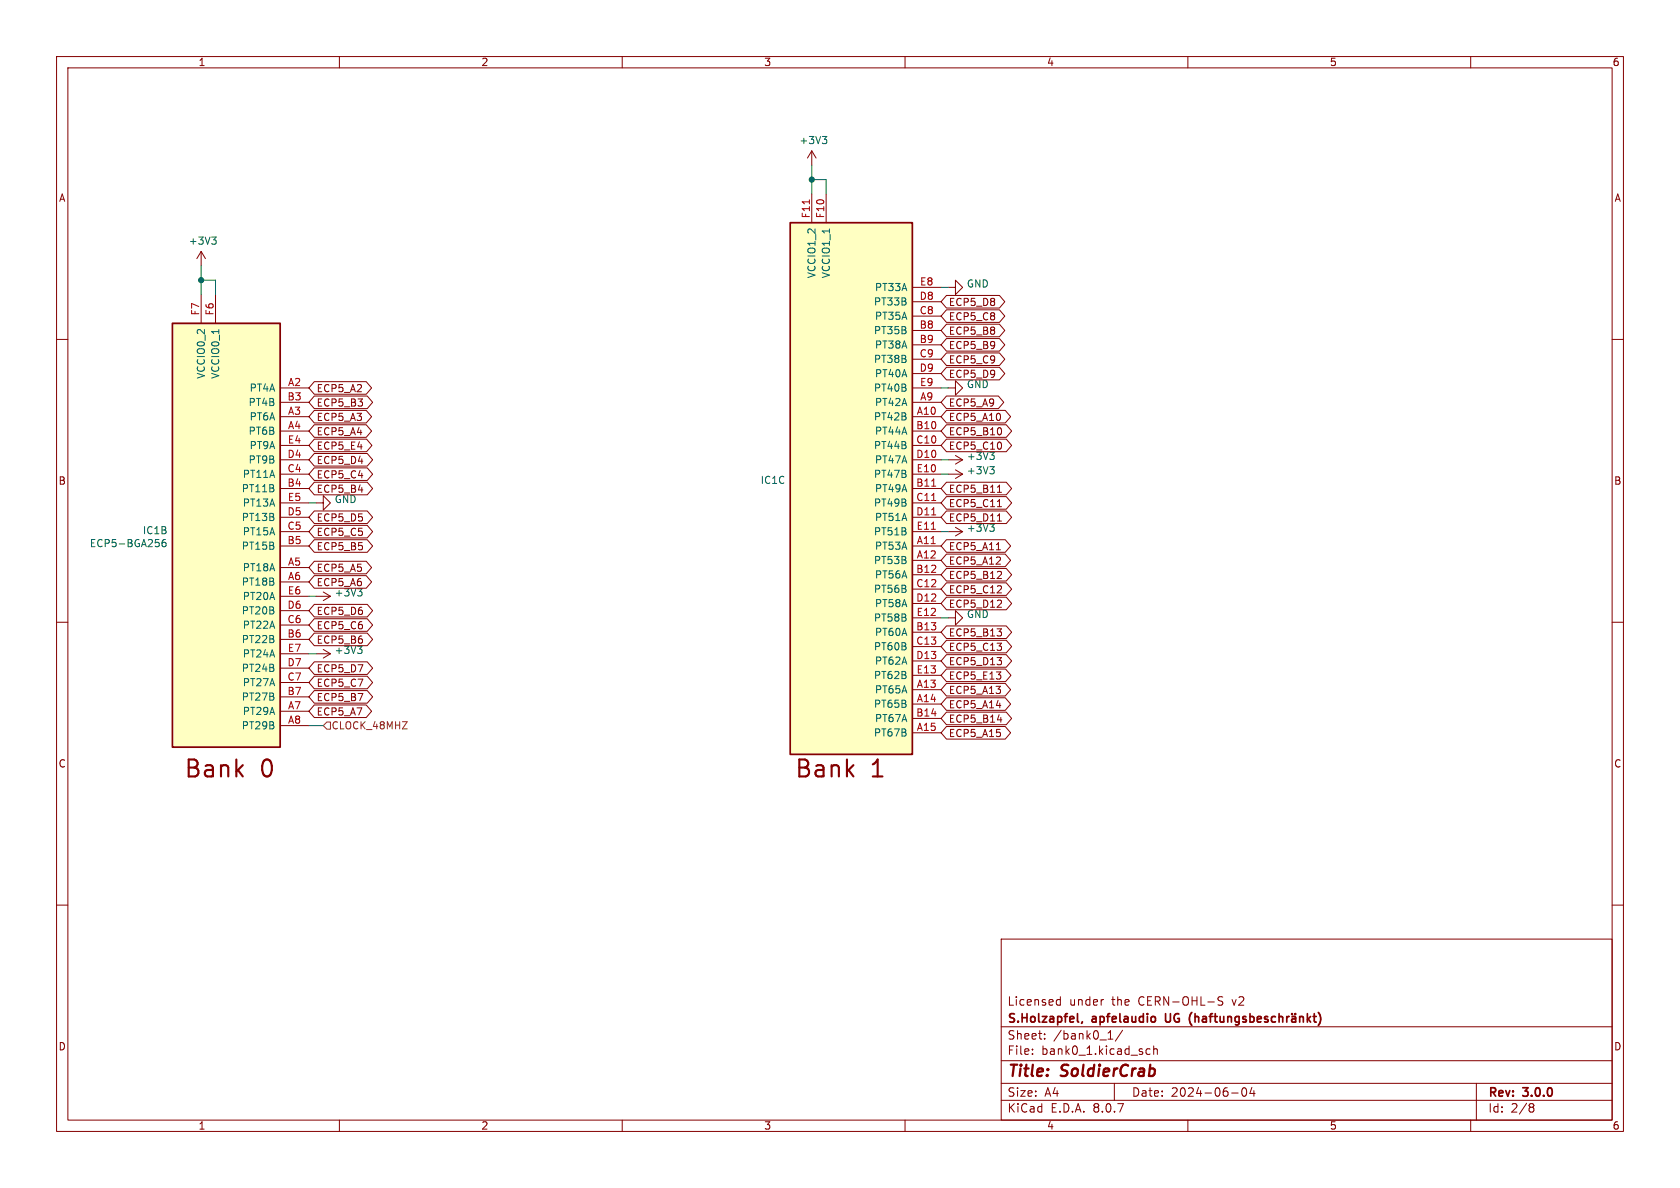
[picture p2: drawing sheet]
<svg xmlns="http://www.w3.org/2000/svg" width="297mm" height="210mm" viewBox="0 0 297 210" stroke-linecap="round" stroke-linejoin="round" font-family="sans-serif">
<g fill="none" stroke="#840000" stroke-width=".18">
<path d="M10 10h277v190h-277zM12 12h273v186h-273zM60 10v2M110 10v2M160 10v2M210 10v2M260 10v2M143.5 26.7l-.8 1.2M143.5 26.7v2.5M143.5 26.7l.8 1.2M10 60h2M285 60h2"/>
<path d="M10 110h2M285 110h2M10 160h2M177 166h108v32h-108zM186.9 177.6h.6M186.9 176.8h.6M187.5 176.2v1.5M195 176.7h.1M216.2 176.3l-.6-.1-.2 .1v.5l.6 .3 .2 .3-.3 .3-.6-.1M285 160h2M60 198v2M110 198v2"/>
<path d="M160 198v2M177 194.5h108M177 191.5h108M177 187.5h108M177 181.5h108M182.5 186.3v.1M182.5 185.5v.1M184.7 183.6v.1M184.7 182.8v.1M195.9 183.7h.8M196 182.6l.3-.4v1.5M197 191.5v3"/>
<path d="M198.5 182.1l-1.3 2M203.3 185.5l-.4-.1-.3 .3v.4l.1 .2h.6M204 185.5l.2-.1 .3 .1 .1 .9M204 184.9v1.5M210 198v2M217.7 193.2h1.2M219.7 192.4l.2-.1a.81 .81 0 0 1 .6 .6 .81 .81 0 0 1-.3 .8l-.2 .1a.81 .81 0 0 1-.3-1.4zM221.3 192.2l-.3 1.1h.9M221.7 192.8v1M260 198v2M261 191.5v6.5M270.6 195.1l.4 .1 .2 .2-.3 .3"/>
<path d="M270.6 195.7h.3M270.9 195.7l.2 .2 .1 .4-.2 .2-.4 .1"/>
</g>
<g fill="none" stroke="#840000" stroke-width=".3">
<path d="M190.5 179.2v1.3l.2 .2M206.1 179.2v1.3M210.7 179l-.3 .4M211.3 179.2v1.5M211.3 179.8l.2-.1 .3 .1 .1 .9M212.6 179.8h.6l.1 .9M213.8 179.7h.5M214.3 179.2l-.3 .2v1.3M214.6 179.7h.6M214.8 179.2v1.3l.4 .2M215.7 179.7l.1 .9 .3 .1 .2-.2M216.3 179.7v1"/>
<path d="M217.1 179.8l.2-.1 .3 .1 .1 .9M217.1 179.7v1M219.1 179.8l-.5-.1-.3 .3v.4l.2 .2h.6M219.1 179.7v1.2l-.3 .3-.4-.1M220.3 179.8l-.4-.1-.2 .2 .1 .2 .5 .2v.3h-.6M221 179.8l.4-.1 .3 .3v.4l-.1 .2h-.6M221 179.2v1.5M224.1 179.8l-.3-.1-.2 .2v.2l.5 .2v.3h-.5M225.5 179.8l-.4-.1-.3 .3v.4l.1 .2h.6M226.1 179.8l.2-.1 .4 .1 .1 .9M226.1 179.2v1.5M227.5 179.7v1"/>
<path d="M227.9 179.7l-.3 .1-.1 .2M228.4 179.8h.6l.1 .9M228.4 179.2v.1M229 179.2v.1M229.8 179.8l.2-.1 .3 .1 .1 .9M229.8 179.7v1M231.1 179.2v1.5M231.7 179.7l-.6 .6M232.1 179.7h.6M232.3 179.2v1.3l.4 .2M233.1 179a1.72 1.72 0 0 1 0 2.3M191.3 180.6l-.1 .3"/>
<path d="M210.4 180.8l.3 .5M213.3 180l-.5 .1a.29 .29 0 0 0-.3 .3 .29 .29 0 0 0 .3 .3l.5-.1M222.3 180.2l.7-.2-.1-.2-.4-.1-.2 .2v.7h.6M229.1 180l-.5 .1a.29 .29 0 0 0-.3 .3 .29 .29 0 0 0 .3 .3l.5-.1M231.3 180.1l.4 .6"/>
</g>
<path d="M145.4 24.1h.8l-.5 .5M145.9 24.6l.3 .3v.3l-.3 .2" fill="none" stroke="#006464" stroke-width=".18"/>
<path d="M30.5 57.2h19v74.9h-19z" fill="#ffffc2"/>
<path d="M30.5 57.2h19v74.9h-19z" fill="none" stroke="#840000" stroke-width=".3"/>
<g fill="none" stroke="#840000" stroke-width=".18">
<path d="M35.6 52.1v5.1M38.1 52.1v5.1M49.5 68.6h5.1M49.5 73.7h5.1M49.5 76.2h5.1M49.5 71.1h5.1M49.5 78.7h5.1M49.5 86.4h5.1M49.5 96.5h5.1M49.5 83.8h5.1M49.5 94h5.1M49.5 81.3h5.1"/>
<path d="M49.5 91.4h5.1M49.5 88.9h5.1M49.5 100.3h5.1M49.5 102.9h5.1M49.5 113h5.1M49.5 110.5h5.1M49.5 108h5.1M49.5 118.1h5.1M49.5 105.4h5.1M49.5 115.6h5.1M55.9 105.4h2.5M57.1 104.6l1.3 .8"/>
<path d="M58.4 105.4l-1.3 .8M49.5 125.7h5.1M49.5 128.3h5.1M49.5 123.2h5.1M49.5 120.7h5.1"/>
</g>
<path d="M29.2 95.4h-.3a.86 .86 0 0 0 0 1.2l.4-.1 .1-.4-.3-.2h-.2l-.3 .2M63.9 104.6l.1 .5-.2 .3" fill="none" stroke="#006464" stroke-width=".18"/>
<path d="M139.7 39.4h21.6v94h-21.6z" fill="#ffffc2"/>
<path d="M139.7 39.4h21.6v94h-21.6z" fill="none" stroke="#840000" stroke-width=".3"/>
<g fill="none" stroke="#840000" stroke-width=".18">
<path d="M143.5 34.3v5.1M146 34.3v5.1M35.6 44.5l-.8 1.2M35.6 44.5v2.5M35.6 44.5l.7 1.2M161.3 58.4h5.1M161.3 55.9h5.1M161.3 53.3h5.1M161.3 50.8h5.1M167.3 59.8h9.4l.9 1.2-.9 1.1h-9.4l-.9-1.1zM167.3 57.3h9.4l.9 1.1-.9 1.1h-9.4l-.9-1.1zM167.3 54.8h9.4l.9 1.1-.9 1.1h-9.4l-.9-1.1z"/>
<path d="M167.3 52.2h9.4l.9 1.1-.9 1.2h-9.4l-.9-1.2zM167.6 50.8h1.3v-1.3l1.3 1.3-1.3 1.3v-1.3M55.6 67.5h9.1l1 1.1-1 1.1h-9.1l-1-1.1zM55.6 77.6h9.2l1 1.1-1 1.2h-9.2l-1-1.2zM55.6 75.1h9.1l1 1.1-1 1.1h-9.1l-1-1.1zM55.6 70h9.3l1 1.1-1 1.1h-9.3l-1-1.1zM55.6 72.5h9.1l1 1.2-1 1.1h-9.1l-1-1.1zM161.3 73.7h5.1M161.3 71.1h5.1M161.3 76.2h5.1M161.3 61h5.1M161.3 78.7h5.1"/>
<path d="M161.3 63.5h5.1M161.3 66h5.1M161.3 68.6h5.1M167.3 72.5h10.4l1 1.2-1 1.1h-10.4l-.9-1.1zM167.3 62.4h9.4l.9 1.1-.9 1.1h-9.4l-.9-1.1zM167.3 64.9h9.4l.9 1.1-.9 1.2h-9.4l-.9-1.2zM167.3 75.1h10.6l.9 1.1-.9 1.1h-10.6l-.9-1.1zM167.3 70h9.2l1 1.1-1 1.1h-9.2l-.9-1.1zM167.3 77.6h10.6l.9 1.1-.9 1.2h-10.6l-.9-1.2zM167.6 68.6h1.3v-1.3l1.3 1.3-1.3 1.3v-1.3M176.9 75.7l.2 .4-.2 .6M177 78.4v.8"/>
<path d="M55.6 80.2h9.3l1 1.1-1 1.1h-9.3l-1-1.1zM55.6 99.2h9.1l1 1.1-1 1.1h-9.1l-1-1.1zM55.6 95.4h9.3l1 1.1-1 1.1h-9.3l-1-1.1zM55.6 92.9h9.3l1 1.1-1 1.1h-9.3l-1-1.1zM55.6 90.3h9.3l1 1.1-1 1.2h-9.3l-1-1.2zM55.6 82.7h9.3l1 1.1-1 1.1h-9.3l-1-1.1zM55.6 85.2h9.3l1 1.2-1 1.1h-9.3l-1-1.1zM55.9 88.9h1.2v-1.3l1.3 1.3-1.3 1.3v-1.3M161.3 96.5h5.1M161.3 99.1h5.1M161.3 86.4h5.1M161.3 88.9h5.1"/>
<path d="M161.3 81.3h5.1M161.3 91.4h5.1M161.3 83.8h5.1M161.3 94h5.1M167.3 90.3h10.6l.9 1.1-.9 1.2h-10.6l-.9-1.2zM167.3 85.2h10.6l.9 1.2-.9 1.1h-10.6l-.9-1.1zM167.3 87.8h10.6l.9 1.1-.9 1.1h-10.6l-.9-1.1zM167.3 97.9h10.4l1 1.2-1 1.1h-10.4l-.9-1.1zM167.3 95.4h10.4l1 1.1-1 1.1h-10.4l-.9-1.1zM167.6 81.3h2.6M167.6 83.8h2.6M167.6 94h2.6"/>
<path d="M168.9 83.1l1.3 .7M168.9 93.2l1.3 .8M168.9 80.5l1.3 .8M170.2 83.8l-1.3 .8M170.2 94l-1.3 .7M170.2 81.3l-1.3 .7M176.1 97.2h.8M176.3 92.1h.8M176.3 87h.8M176.3 89.6h.8M176.6 85.9l.1-.1v1.2M55.6 111.9h9.3l1 1.1-1 1.1h-9.3l-1-1.1z"/>
<path d="M55.6 109.4h9.3l1 1.1-1 1.1h-9.3l-1-1.1zM55.6 117h9.3l1 1.1-1 1.1h-9.3l-1-1.1zM55.6 101.8h9.1l1 1.1-1 1.1h-9.1l-1-1.1zM55.6 119.5h9.3l1 1.2-1 1.1h-9.3l-1-1.1zM55.6 106.8h9.3l1 1.2-1 1.1h-9.3l-1-1.1zM55.9 115.6h2.5M57.1 114.8l1.3 .8M58.4 115.6l-1.3 .7M161.3 101.6h5.1M161.3 111.8h5.1M161.3 104.1h5.1M161.3 114.3h5.1"/>
<path d="M161.3 106.7h5.1M161.3 116.8h5.1M161.3 109.2h5.1M161.3 119.4h5.1M167.3 105.6h10.6l.9 1.1-.9 1.1h-10.6l-.9-1.1zM167.3 113.2h10.6l.9 1.1-.9 1.1h-10.6l-.9-1.1zM167.3 110.6h10.6l.9 1.2-.9 1.1h-10.6l-.9-1.1zM167.3 115.7h10.6l.9 1.1-.9 1.2h-10.6l-.9-1.2zM167.3 118.3h10.5l.9 1.1-.9 1.1h-10.5l-.9-1.1zM167.3 103h10.6l.9 1.1-.9 1.2h-10.6l-.9-1.2zM167.3 100.5h10.6l.9 1.1-.9 1.1h-10.6l-.9-1.1zM167.6 109.2h1.3v-1.2l1.3 1.2-1.3 1.3v-1.3"/>
<path d="M176.3 107.4h.8M176.3 113.7h.8l-.5 .5M176.3 111.2h.8l-.5 .4M176.3 116.2h.8l-.5 .5M176.3 104.8h.8M176.8 101l.3 .2-.1 .3-.7 .8h.8M176.9 111.7l.2 .2-.2 .5M177 106.2v.4M177 103.7v.4M177 114.3v.5M177 116.8v.6M55.6 122.1h9.3l1 1.1-1 1.1h-9.3l-1-1.1z"/>
<path d="M55.6 124.6h9.1l1 1.1-1 1.1h-9.1l-1-1.1zM161.3 121.9h5.1M161.3 124.5h5.1M161.3 129.5h5.1M161.3 127h5.1M167.3 125.9h10.6l.9 1.1-.9 1.1h-10.6l-.9-1.1zM167.3 120.8h10.4l1 1.1-1 1.1h-10.4l-.9-1.1zM167.3 128.4h10.4l1 1.1-1 1.2h-10.4l-.9-1.2zM167.3 123.3h10.4l1 1.2-1 1.1h-10.4l-.9-1.1zM176.3 127.2h.8"/>
</g>
<path d="M143.1 35.3v.7M164.6 93.6h.8M164.7 85.9h.7M164.7 88.5h.7M164.7 91h.7" fill="none" stroke="#a90000" stroke-width=".18"/>
<path d="M37.4 41.9h.8l-.4 .5M38 42.4l.2 .2v.3l-.2 .3M175 82.5h.8l-.5 .5M175.5 83l.3 .2v.3l-.3 .3M175.6 80.5l.2 .5-.3 .2M175.6 93.2l.2 .5-.3 .2M63.9 114.8l.1 .5-.2 .2" fill="none" stroke="#006464" stroke-width=".18"/>
<path d="M57.8 127.6h.6v1.3h-.6l-.7-.6zM71.1 127.6h.9l-.9 1.2h.9" fill="none" stroke="#725600" stroke-width=".18"/>
<g fill="none" stroke="#009600" stroke-width=".18">
<path d="M143.5 31.8h2.5v2.5M143.5 29.2v5.1M35.6 47v5.1M35.6 49.5h2.5v2.6M166.4 50.8h1.2M166.4 68.6h1.2M54.6 88.9h1.3M166.4 81.3h1.2M166.4 94h1.2M166.4 83.8h1.2M54.6 105.4h1.3M54.6 115.6h1.3"/>
<path d="M166.4 109.2h1.2M54.6 128.3h2.5"/>
</g>
<g fill="#009600" stroke="#009600" stroke-width=".18">
<circle cx="35.6" cy="49.5" r=".46"/>
<circle cx="143.5" cy="31.8" r=".46"/>
</g>
<g font-size="4.2" fill="#840000">
<text x="32.4" y="138">Bank</text>
<text x="46" y="138">0</text>
<text x="140.3" y="138">Bank</text>
<text x="154" y="138">1</text>
</g>
<g font-size="2.8" fill="#840000">
<text x="178" y="190.9">Title:</text>
<text x="187.7" y="190.9">SoldierCrab</text>
</g>
<g font-size="2.1" fill="#840000">
<text x="178" y="178">Licensed</text>
<text x="189" y="178">under</text>
<text x="196.6" y="178">the</text>
<text x="201.4" y="178">CERN-OHL-S</text>
<text x="218.1" y="178">v2</text>
<text x="178" y="184">Sheet:</text>
<text x="178" y="181.2">S.Holzapfel,</text>
<text x="186.2" y="184">/bank0_1/</text>
<text x="193.2" y="181.2">apfelaudio</text>
<text x="206.7" y="181.2">UG</text>
<text x="178" y="186.7">File:</text>
<text x="184.1" y="186.7">bank0_1.kicad_sch</text>
<text x="178" y="196.9">KiCad</text>
<text x="178" y="194.1">Size:</text>
<text x="184.7" y="194.1">A4</text>
<text x="185.7" y="196.9">E.D.A.</text>
<text x="193.3" y="196.9">8.0.7</text>
<text x="200" y="194.1">Date:</text>
<text x="207" y="194.1">2024-06-04</text>
<text x="263" y="194.3">Rev:</text>
<text x="263" y="196.9">Id:</text>
<text x="267.1" y="196.9">2/8</text>
<text x="269.4" y="194.3">3.0.0</text>
</g>
<g font-size="1.8" fill="#840000">
<text x="35" y="11.9">1</text>
<text x="85" y="11.9">2</text>
<text x="135" y="11.9">3</text>
<text x="185" y="11.9">4</text>
<text x="235" y="11.9">5</text>
<text x="285" y="11.9">6</text>
<text x="10.3" y="35.9">A</text>
<text x="285.3" y="35.9">A</text>
<text x="167.6" y="59.4">ECP5_B8</text>
<text x="167.6" y="56.8">ECP5_C8</text>
<text x="167.6" y="54.3">ECP5_D8</text>
<text x="167.6" y="64.5">ECP5_C9</text>
<text x="167.6" y="61.9">ECP5_B9</text>
<text x="55.9" y="69.5">ECP5_A2</text>
<text x="167.6" y="67">ECP5_D9</text>
<text x="55.9" y="77.2">ECP5_A4</text>
<text x="55.9" y="72.1">ECP5_B3</text>
<text x="55.9" y="74.6">ECP5_A3</text>
<text x="167.6" y="74.6">ECP5_A10</text>
<text x="167.6" y="77.2">ECP5_B10</text>
<text x="167.6" y="72.1">ECP5_A9</text>
<text x="55.9" y="82.2">ECP5_D4</text>
<text x="55.9" y="79.7">ECP5_E4</text>
<text x="167.6" y="79.7">ECP5_C10</text>
<text x="10.3" y="85.9">B</text>
<text x="55.9" y="84.8">ECP5_C4</text>
<text x="55.9" y="87.3">ECP5_B4</text>
<text x="167.6" y="87.3">ECP5_B11</text>
<text x="167.6" y="89.9">ECP5_C11</text>
<text x="285.3" y="85.9">B</text>
<text x="55.9" y="94.9">ECP5_C5</text>
<text x="55.9" y="92.4">ECP5_D5</text>
<text x="167.6" y="92.4">ECP5_D11</text>
<text x="55.9" y="101.3">ECP5_A5</text>
<text x="55.9" y="97.5">ECP5_B5</text>
<text x="167.6" y="100">ECP5_A12</text>
<text x="167.6" y="97.5">ECP5_A11</text>
<text x="55.9" y="103.8">ECP5_A6</text>
<text x="167.6" y="107.6">ECP5_D12</text>
<text x="167.6" y="105.1">ECP5_C12</text>
<text x="167.6" y="102.6">ECP5_B12</text>
<text x="55.9" y="114">ECP5_B6</text>
<text x="55.9" y="111.4">ECP5_C6</text>
<text x="55.9" y="108.9">ECP5_D6</text>
<text x="167.6" y="112.7">ECP5_B13</text>
<text x="55.9" y="119.1">ECP5_D7</text>
<text x="167.6" y="115.3">ECP5_C13</text>
<text x="167.6" y="117.8">ECP5_D13</text>
<text x="55.9" y="121.6">ECP5_C7</text>
<text x="55.9" y="124.1">ECP5_B7</text>
<text x="167.6" y="120.3">ECP5_E13</text>
<text x="167.6" y="122.9">ECP5_A13</text>
<text x="167.6" y="125.4">ECP5_A14</text>
<text x="55.9" y="126.7">ECP5_A7</text>
<text x="167.6" y="128">ECP5_B14</text>
<text x="167.6" y="130.5">ECP5_A15</text>
<text x="10.3" y="135.9">C</text>
<text x="285.3" y="135.9">C</text>
<text x="10.3" y="185.9">D</text>
<text x="285.3" y="185.9">D</text>
<text x="35" y="199.9">1</text>
<text x="85" y="199.9">2</text>
<text x="135" y="199.9">3</text>
<text x="185" y="199.9">4</text>
<text x="235" y="199.9">5</text>
<text x="285" y="199.9">6</text>
</g>
<g font-size="1.8" fill="#006464">
<text x="141.2" y="25.7">+3V3</text>
<text x="33.3" y="43.5">+3V3</text>
<text x="144.4" y="49.3" transform="rotate(-90 144.4 49.3)">VCCIO1_2</text>
<text x="146.9" y="49.3" transform="rotate(-90 146.9 49.3)">VCCIO1_1</text>
<text x="154.6" y="51.7">PT33A</text>
<text x="170.8" y="51">GND</text>
<text x="154.4" y="59.3">PT35B</text>
<text x="154.4" y="54.2">PT33B</text>
<text x="154.6" y="56.7">PT35A</text>
<text x="154.4" y="64.4">PT38B</text>
<text x="154.6" y="61.8">PT38A</text>
<text x="36.4" y="67.1" transform="rotate(-90 36.4 67.1)">VCCIO0_2</text>
<text x="39" y="67.1" transform="rotate(-90 39 67.1)">VCCIO0_1</text>
<text x="43.8" y="72">PT4B</text>
<text x="44" y="69.4">PT4A</text>
<text x="154.4" y="69.4">PT40B</text>
<text x="154.6" y="72">PT42A</text>
<text x="154.6" y="66.9">PT40A</text>
<text x="170.8" y="68.8">GND</text>
<text x="43.8" y="77.1">PT6B</text>
<text x="44" y="74.5">PT6A</text>
<text x="154.4" y="74.5">PT42B</text>
<text x="154.6" y="77.1">PT44A</text>
<text x="43.8" y="82.1">PT9B</text>
<text x="44" y="79.6">PT9A</text>
<text x="154.4" y="79.6">PT44B</text>
<text x="154.6" y="82.1">PT47A</text>
<text x="170.8" y="81.5">+3V3</text>
<text x="42.6" y="87.2">PT11B</text>
<text x="42.8" y="84.7">PT11A</text>
<text x="42.8" y="89.8">PT13A</text>
<text x="59.1" y="89.1">GND</text>
<text x="134.4" y="85.8">IC1C</text>
<text x="154.4" y="89.8">PT49B</text>
<text x="154.4" y="84.7">PT47B</text>
<text x="154.6" y="87.2">PT49A</text>
<text x="170.8" y="84">+3V3</text>
<text x="25.2" y="94.6">IC1B</text>
<text x="42.6" y="92.3">PT13B</text>
<text x="42.8" y="94.8">PT15A</text>
<text x="154.4" y="94.8">PT51B</text>
<text x="154.6" y="92.3">PT51A</text>
<text x="170.8" y="94.2">+3V3</text>
<text x="15.8" y="96.9">ECP5-BGA256</text>
<text x="42.6" y="97.4">PT15B</text>
<text x="42.8" y="101.2">PT18A</text>
<text x="154.4" y="99.9">PT53B</text>
<text x="154.6" y="97.4">PT53A</text>
<text x="42.6" y="103.7">PT18B</text>
<text x="42.8" y="106.3">PT20A</text>
<text x="59.1" y="105.6">+3V3</text>
<text x="154.4" y="105">PT56B</text>
<text x="154.6" y="102.5">PT56A</text>
<text x="154.6" y="107.5">PT58A</text>
<text x="42.6" y="113.9">PT22B</text>
<text x="42.6" y="108.8">PT20B</text>
<text x="42.8" y="111.4">PT22A</text>
<text x="154.4" y="110.1">PT58B</text>
<text x="154.6" y="112.6">PT60A</text>
<text x="170.8" y="109.4">GND</text>
<text x="42.6" y="119">PT24B</text>
<text x="42.8" y="116.4">PT24A</text>
<text x="59.1" y="115.8">+3V3</text>
<text x="154.4" y="115.2">PT60B</text>
<text x="154.6" y="117.7">PT62A</text>
<text x="42.6" y="124.1">PT27B</text>
<text x="42.8" y="121.5">PT27A</text>
<text x="154.4" y="125.3">PT65B</text>
<text x="154.4" y="120.2">PT62B</text>
<text x="154.6" y="122.8">PT65A</text>
<text x="42.6" y="129.1">PT29B</text>
<text x="42.8" y="126.6">PT29A</text>
<text x="154.4" y="130.4">PT67B</text>
<text x="154.6" y="127.9">PT67A</text>
</g>
<g font-size="1.8" fill="#a90000">
<text x="143.3" y="38.7" transform="rotate(-90 143.3 38.7)">F11</text>
<text x="145.8" y="38.7" transform="rotate(-90 145.8 38.7)">F10</text>
<text x="162.5" y="53.1">D8</text>
<text x="162.5" y="50.5">E8</text>
<text x="35.3" y="55.9" transform="rotate(-90 35.3 55.9)">F7</text>
<text x="37.8" y="55.9" transform="rotate(-90 37.8 55.9)">F6</text>
<text x="162.5" y="58.2">B8</text>
<text x="162.5" y="55.6">C8</text>
<text x="162.5" y="60.7">B9</text>
<text x="162.5" y="63.2">C9</text>
<text x="162.5" y="65.8">D9</text>
<text x="50.7" y="70.9">B3</text>
<text x="50.8" y="68.3">A2</text>
<text x="162.5" y="68.3">E9</text>
<text x="162.6" y="70.9">A9</text>
<text x="50.8" y="73.4">A3</text>
<text x="50.8" y="75.9">A4</text>
<text x="161.9" y="75.9">B10</text>
<text x="162" y="73.4">A10</text>
<text x="50.7" y="83.6">C4</text>
<text x="50.7" y="81">D4</text>
<text x="50.8" y="78.5">E4</text>
<text x="161.9" y="78.5">C10</text>
<text x="161.9" y="81">D10</text>
<text x="161.9" y="83.6">E10</text>
<text x="50.7" y="86.1">B4</text>
<text x="50.8" y="88.6">E5</text>
<text x="161.9" y="86.1">B11</text>
<text x="161.9" y="88.6">C11</text>
<text x="50.7" y="93.7">C5</text>
<text x="50.7" y="91.2">D5</text>
<text x="161.9" y="91.2">D11</text>
<text x="161.9" y="93.7">E11</text>
<text x="50.7" y="96.3">B5</text>
<text x="50.8" y="100.1">A5</text>
<text x="161.9" y="101.3">B12</text>
<text x="162" y="96.3">A11</text>
<text x="162" y="98.8">A12</text>
<text x="50.7" y="107.7">D6</text>
<text x="50.8" y="105.2">E6</text>
<text x="50.8" y="102.6">A6</text>
<text x="161.9" y="103.9">C12</text>
<text x="161.9" y="106.4">D12</text>
<text x="50.7" y="112.8">B6</text>
<text x="50.7" y="110.2">C6</text>
<text x="161.9" y="111.5">B13</text>
<text x="161.9" y="109">E12</text>
<text x="50.7" y="117.9">D7</text>
<text x="50.8" y="115.3">E7</text>
<text x="161.9" y="114">C13</text>
<text x="161.9" y="116.6">D13</text>
<text x="161.9" y="119.1">E13</text>
<text x="50.7" y="122.9">B7</text>
<text x="50.7" y="120.4">C7</text>
<text x="50.8" y="125.5">A7</text>
<text x="162" y="121.7">A13</text>
<text x="162" y="124.2">A14</text>
<text x="50.8" y="128">A8</text>
<text x="161.9" y="126.7">B14</text>
<text x="162" y="129.3">A15</text>
</g>
<text font-size="1.8" fill="#725600" x="58.5" y="129.1">CLOCK_48MHZ</text>
</svg>
